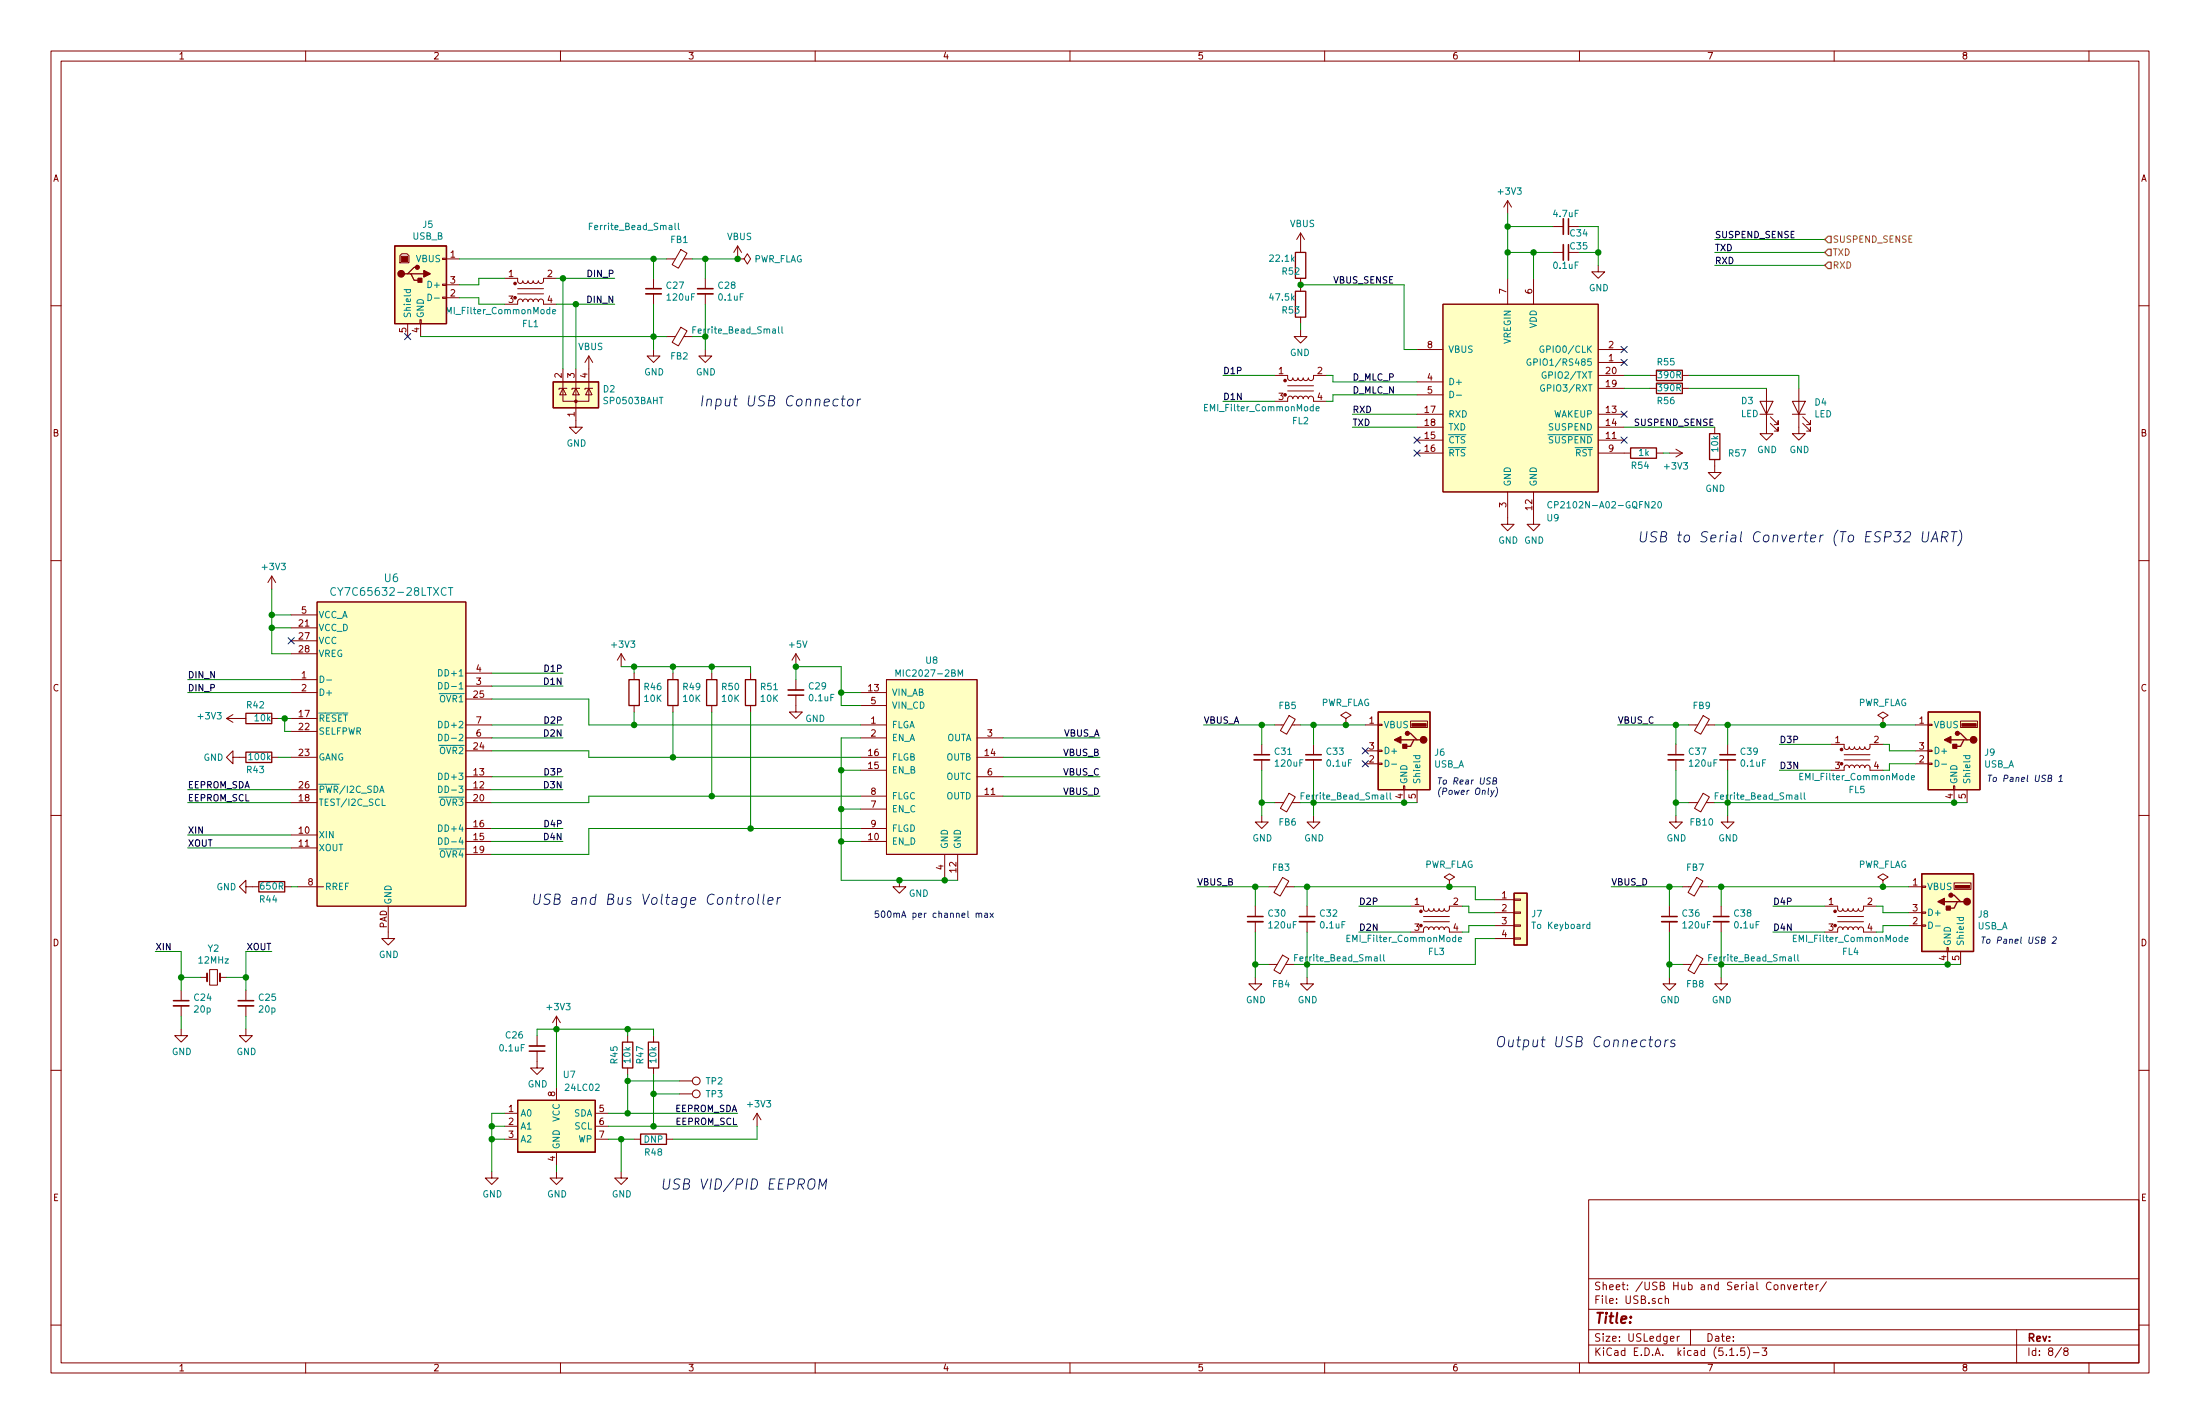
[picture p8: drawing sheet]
<svg xmlns="http://www.w3.org/2000/svg" width="432mm" height="279mm" viewBox="0 0 432 279" stroke-linecap="round" stroke-linejoin="round" font-family="sans-serif">
<g fill="none" stroke="#840000" stroke-width=".2">
<path d="M10 10h411.8v259.4h-411.8zM12 12h407.8v255.4h-407.8zM60 10v2M110 10v2M160 10v2M210 10v2M260 10v2M310 10v2M360 10v2M410 10v2M295.9 39.4v2.5M295.9 39.4l-.8 1.2"/>
<path d="M295.9 39.4l.8 1.2M10 60h2M78.5 50.2l.4-.4h1l.4 .4v1.4h-1.8zM86.9 58.3h.7v.2h-.7zM86.9 55.8h.7v.2h-.7zM86.9 50.7h.7v.2h-.7zM87.6 50.8h2.6M87.6 58.4h2.6M87.6 55.9h2.6M99.1 59.7h2.5v-.7l.4-.3 .4 .1 .2 .4 .1-.3 .3-.2 .5 .1 .1 .4 .2-.3 .2-.2 .5 .1 .1 .4 .2-.3 .3-.2 .4 .1 .2 .4 .2-.4 .3-.1 .5 .3v.7h2.5M99.1 54.6h2.5v.7l.4 .3 .4-.1 .2-.4 .1 .3 .3 .2 .4-.1 .2-.4 .1 .3 .4 .2 .3-.1 .2-.4 .4 .5 .5-.1 .2-.4 .1 .4 .5 .1 .4-.3v-.7h2.5M101.6 56.6h5.1"/>
<path d="M101.6 57.7h5.1M128.3 54.6v2M128.3 57.7v2M130.8 50.8h1.8M133.6 49l1.2 .7-1.7 2.9-1.2-.7zM134.2 50.8h1.7M138.4 54.6v2M138.4 57.7v2M144.8 50.8h1.2l.7-1 .6 1-.6 1-.7-1M144.8 50.8h.1M144.8 48.3l-.8 1.2M144.8 48.3v2.5"/>
<path d="M144.8 48.3l.7 1.2M255.3 45.7l-.8 1.3M255.3 45.7v3.8M255.3 54.6v2.6M255.3 45.7l.7 1.3M283.2 59.7h30.5v36.8h-30.5zM295.9 54.6v5.1M301 54.6v5.1M304.8 49.5h2M304.8 44.5h2M307.8 44.5h2.1M313.7 52.1v1.2h1.3l-1.3 1.3-1.3-1.3h1.3"/>
<path d="M419.8 60h2M80 63.5v2.5M82.4 62.7h.3v.8h-.3zM82.5 63.5v2.5M110.5 76.2v2.5h5.1v-2.5M110.5 76.2l.6 1.3h-1.2zM110.5 72.4v3.8M111.3 76.2h-1.6v.3M113 76.2l.7 1.3h-1.3zM113 72.4v11.4h1.3l-1.3 1.3-1.2-1.3h1.2M113.8 76.2h-1.5v.3M115.6 76.2l.6 1.3h-1.3z"/>
<path d="M115.6 69.9l-.8 1.2M115.6 69.9v6.3M115.6 69.9l.7 1.2M116.3 76.2h-1.5v.3M128.3 68.6v1.3h1.2l-1.2 1.2-1.3-1.2h1.3M130.8 66h1.8M133.6 64.2l1.2 .7-1.7 3-1.2-.7zM134.2 66h1.7M138.4 68.6v1.3h1.3l-1.3 1.2-1.2-1.2h1.2M250.2 78.7h2.5l.1-.6 .3-.4 .5 .2 .1 .3 .2-.3 .3-.2 .4 .2 .2 .3 .1-.3 .3-.2 .4 .2 .2 .3 .1-.3 .3-.2 .4 .2 .2 .3 .2-.4 .4-.1 .4 .4v.6h2.5M250.2 73.7h2.5l.1 .6 .4 .4 .3-.1 .2-.4 .1 .3 .4 .2 .4-.1 .2-.4 .1 .3 .3 .2 .4-.1 .2-.4 .3 .5 .5-.1 .2-.4 .2 .3 .4 .2 .4-.4v-.6h2.5M252.7 75.7h5.1"/>
<path d="M252.7 76.7h5.1M255.3 64.8v1.2h-1.3l1.3 1.3 1.2-1.3h-1.2M255.3 62.2v1.3M278.1 68.6h5.1M278.1 74.9h5.1M278.1 77.5h5.1M313.7 76.2h5.1M313.7 73.7h5.1M313.7 71.1h5.1M313.7 68.6h5.1M323.8 76.2h1.3M323.8 73.7h1.3"/>
<path d="M330.2 76.2h1.3M330.2 73.7h1.3M345.4 78.7h2.6l-1.3 2.6zM346.7 76.2v8.9h1.3l-1.3 1.3-1.3-1.3h1.3M351.8 78.7h2.5l-1.2 2.6zM353.1 76.2v8.9h1.2l-1.2 1.3-1.3-1.3h1.3M278.1 86.4h5.1M278.1 81.3h5.1M278.1 83.8h5.1M278.1 88.9h5.1M295.9 96.5v6.4h1.3l-1.3 1.2-1.3-1.2h1.3M301 96.5v6.4h1.3l-1.3 1.2-1.3-1.2h1.3"/>
<path d="M313.7 86.4h5.1M313.7 81.3h5.1M313.7 83.8h5.1M313.7 88.9h6.3M325.1 88.9h1.3M327.7 88.9h2.5M328.9 88.1l1.3 .8M330.2 88.9l-1.3 .8M336.5 90.2v2.5h1.3l-1.3 1.3-1.2-1.3h1.2M336.5 83.8v1.3M345.4 81.3h2.6M347.5 83.1l1.5 1.5v-.8v.8h-.8"/>
<path d="M347.5 81.8l1.5 1.5v-.7v.7h-.8M351.8 81.3h2.5M353.8 83.1l1.5 1.5v-.8v.8h-.7M353.8 81.8l1.5 1.5v-.7v.7h-.7M10 110h2M53.3 113l-.7 1.3M53.3 113v2.6M53.3 113l.8 1.3M62.2 118.1h29.2v59.7h-29.2zM419.8 110h2M57.1 135.9h5.1M57.1 133.4h5.1"/>
<path d="M57.1 123.2h5.1M57.1 125.7h5.1M57.1 128.3h5.1M57.1 120.7h5.1M91.4 137.2h5.1M91.4 134.6h5.1M91.4 132.1h5.1M121.9 128.3l-.7 1.2M121.9 128.3v2.5M121.9 128.3l.8 1.2M124.5 132.1v1.3M124.5 138.4v1.3"/>
<path d="M132.1 132.1v1.3M132.1 138.4v1.3M139.7 132.1v1.3M139.7 138.4v1.3M147.3 132.1v1.3M147.3 138.4v1.3M156.2 136.4v3.3h1.3l-1.3 1.3-1.3-1.3h1.3M156.2 128.3v2.5M156.2 133.4v2M156.2 128.3l-.8 1.2M156.2 128.3l.8 1.2M168.9 135.9h5.1"/>
<path d="M168.9 138.4h5.1M174 133.4h17.8v34.2h-17.8zM10 160h2M44.4 141l1.3 .7M44.4 141h3.9M45.7 148.6v-1.3l-1.3 1.3 1.3 1.3v-1.3h2.6M45.7 140.2l-1.3 .8M53.3 141h1.3M53.3 148.6h1.3M57.1 141h5.1M57.1 157.5h5.1M57.1 148.6h5.1"/>
<path d="M57.1 154.9h5.1M57.1 143.5h5.1M91.4 142.2h5.1M91.4 147.3h5.1M91.4 157.5h5.1M91.4 144.8h5.1M91.4 152.4h5.1M91.4 154.9h5.1M168.9 142.2h5.1M168.9 151.1h5.1M168.9 156.2h5.1M168.9 148.6h5.1"/>
<path d="M168.9 144.8h5.1M168.9 158.8h5.1M191.8 156.2h5M191.8 148.6h5M191.8 144.8h5M191.8 152.4h5M247.6 146.1v2M247.6 149.1v2M250.2 142.2h1.7M250.2 157.5h1.7M253 140.4l1.2 .7-1.7 3-1.2-.7zM253 155.7l1.2 .7-1.7 2.9-1.2-.7z"/>
<path d="M253.6 142.2h1.7M253.6 157.5h1.7M257.8 146.1v2M257.8 149.1v2M264.2 141l1-.7-1-.6-1.1 .6 1.1 .7v1.2M264.2 142.2h.1M268 142.2h2.5M268 149.9h2.5M268 147.3h2.5M270.5 149.7h.8v.3h-.8zM270.5 147.2h.8v.2h-.8zM270.5 142.1h.8v.3h-.8z"/>
<path d="M275.5 154.2h.2v.7h-.2zM275.6 154.9v2.6M276.9 141.5h3.3v1.2h-3.3zM278.1 154.9v2.6M328.9 146.1v2M328.9 149.1v2M331.5 142.2h1.7M331.5 157.5h1.7M334.3 140.4l1.2 .7-1.7 3-1.2-.7zM334.3 155.7l1.2 .7-1.7 2.9-1.2-.7zM334.9 142.2h1.6M334.9 157.5h1.6"/>
<path d="M339.1 146.1v2M339.1 149.1v2M359.4 151.1h2.5l.1-.7 .4-.3 .4 .1 .2 .4 .1-.3 .3-.2 .4 .1 .2 .4 .1-.3 .3-.2 .4 .1 .2 .4 .1-.3 .3-.2 .4 .1 .2 .4 .2-.4 .4-.1 .4 .3v.7h2.6M359.4 146.1h2.5l.1 .6 .4 .4 .4-.1 .2-.4 .1 .3 .3 .2 .4-.1 .2-.4 .1 .3 .3 .2 .4-.1 .2-.4 .3 .4h.5l.2-.4 .2 .3 .4 .2 .4-.4v-.6h2.6M361.9 148.1h5.1M361.9 149.1h5.1M369.6 141l1-.7-1-.6-1 .6 1 .7v1.2M369.6 142.2h.1M375.9 142.2h2.6M375.9 149.9h2.6M375.9 147.3h2.6M378.5 149.7h.7v.3h-.7z"/>
<path d="M378.5 147.2h.7v.2h-.7zM378.5 142.1h.7v.3h-.7zM383.4 154.2h.3v.7h-.3zM383.5 154.9v2.6M384.8 141.5h3.3v1.2h-3.3zM386.1 154.9v2.6M419.8 160h2M48.3 174v-1.3l-1.3 1.3 1.3 1.3v-1.3h2.5M55.9 174h1.2M57.1 163.8h5.1M57.1 166.4h5.1M58.4 174h5.1"/>
<path d="M76.2 177.8v6.4h1.3l-1.3 1.2-1.3-1.2h1.3M91.4 165.1h5.1M91.4 162.6h5.1M91.4 167.6h5.1M168.9 165.1h5.1M168.9 162.6h5.1M176.5 172.7v1.3h1.3l-1.3 1.3-1.2-1.3h1.2M185.4 167.6v5.1M188 167.6v5.1M246.4 177.8v2M247.6 160v1.3h1.3l-1.3 1.3-1.2-1.3h1.2M248.9 174h1.8"/>
<path d="M251.7 172.2l1.3 .7-1.7 2.9-1.3-.7zM252.3 174h1.7M256.5 177.8v2M257.8 160v1.3h1.3l-1.3 1.3-1.3-1.3h1.3M276.9 177.8h2.5v.7l.4 .3 .4-.1 .2-.4 .1 .3 .3 .2 .4-.1 .2-.4 .1 .3 .4 .2 .3-.1 .2-.4 .4 .5 .5-.1 .2-.4 .1 .4 .5 .1 .4-.3v-.7h2.5M279.4 179.8h5.1M284.5 172.7l1-.6-1-.6-1 .6 1 .6v1.3M284.5 174h.1M293.4 176.5h3.8M293.4 179.1h3.8M297.2 176.4h1.2v.3h-1.2zM297.2 178.9h1.2v.3h-1.2z"/>
<path d="M327.7 177.8v2M328.9 160v1.3h1.3l-1.3 1.3-1.2-1.3h1.2M330.2 174h1.8M333 172.2l1.2 .7-1.7 2.9-1.2-.7zM333.6 174h1.7M337.8 177.8v2M339.1 160v1.3h1.3l-1.3 1.3-1.3-1.3h1.3M358.1 177.8h2.6v.7l.4 .3 .4-.1 .2-.4 .1 .3 .3 .2 .4-.1 .2-.4 .1 .3 .3 .2 .4-.1 .2-.4 .4 .5 .4-.1 .2-.4 .2 .4 .5 .1 .3-.3 .1-.7h2.5M360.7 179.8h5.1M369.6 172.7l1-.6-1-.6-1 .6 1 .6v1.3M369.6 174h.1M374.6 179.1h2.6"/>
<path d="M374.6 174h2.6M377.2 178.9h.8v.3h-.8zM377.2 173.9h.8v.2h-.8zM383.5 173.2h3.3v1.3h-3.3zM35.6 194.3v2M35.6 197.4v2M39.4 191.8h1.2M41.1 190.2h1.6v3.1h-1.6zM43.2 191.8h1.2M48.3 194.3v2M48.3 197.4v2M109.2 199.4l-.7 1.3"/>
<path d="M109.2 199.4v2.5M109.2 199.4l.8 1.3M246.4 191.8v1.2h1.2l-1.2 1.3-1.3-1.3h1.3M246.4 180.8v2.1M248.9 189.2h1.8M251.7 187.4l1.3 .7-1.7 3-1.3-.8zM252.3 189.2h1.7M256.5 191.8v1.2h1.3l-1.3 1.3-1.2-1.3h1.2M256.5 180.8v2.1M276.9 182.9h2.5v-.7l.4-.3 .4 .1 .2 .4 .1-.4 .3-.1 .5 .1 .1 .4 .2-.4 .2-.1 .5 .1 .1 .4 .2-.4 .3-.1 .4 .1 .2 .4 .2-.4 .3-.1 .5 .3v.7h2.5M279.4 180.8h5.1M293.4 181.6h3.8"/>
<path d="M293.4 184.2h3.8M297.2 184h1.2v.3h-1.2zM297.2 181.5h1.2v.2h-1.2zM327.7 191.8v1.2h1.2l-1.2 1.3-1.3-1.3h1.3M327.7 180.8v2.1M330.2 189.2h1.8M333 187.4l1.2 .7-1.7 3-1.2-.8zM333.6 189.2h1.7M337.8 191.8v1.2h1.3l-1.3 1.3-1.3-1.3h1.3M337.8 180.8v2.1M358.1 182.9h2.6v-.7l.4-.3 .4 .1 .2 .4 .1-.4 .3-.1 .4 .1 .2 .4 .1-.4 .3-.1 .5 .1 .1 .4 .2-.4 .2-.1 .5 .1 .1 .4 .2-.4 .4-.1 .4 .3 .1 .7h2.5M360.7 180.8h5.1"/>
<path d="M374.6 181.6h2.6M377.2 181.5h.8v.2h-.8zM382.1 185.9h.3v.8h-.3zM382.3 186.7v2.5M384.8 186.7v2.5M10 210h2M35.6 201.9v1.3h1.2l-1.2 1.3-1.3-1.3h1.3M48.3 201.9v1.3h1.2l-1.2 1.3-1.3-1.3h1.3M99.1 218.4h2.5M105.4 206.2v3.4h1.3l-1.3 1.2-1.3-1.2h1.3M105.4 203.2v2M109.2 213.4v2.5"/>
<path d="M116.8 218.4h2.6M123.2 203.2v1.3M123.2 209.6v1.2M128.3 203.2v1.3M128.3 209.6v1.2M133.3 214.6h2.6M133.3 212.1h2.6M148.6 218.4l-.8 1.3M148.6 218.4v2.6M148.6 218.4l.8 1.3M419.8 210h2M96.5 229.9v1.2h1.3l-1.3 1.3-1.3-1.3h1.3"/>
<path d="M99.1 223.5h2.5M99.1 221h2.5M109.2 229.9v1.2h1.3l-1.3 1.3-1.3-1.3h1.3M109.2 226.1v2.5M116.8 223.5h2.6M116.8 221h2.6M121.9 229.9v1.2h1.3l-1.3 1.3-1.3-1.3h1.3M124.5 223.5h1.2M130.8 223.5h1.3M311.8 235.4h108v32h-108zM10 260h2M311.8 256.9h108"/>
<path d="M311.8 250.9h108M326.2 254.8h-.4l-.3 .2 .1 .7h.6M326.8 254.9l.3-.1h.3l.1 1M326.8 254.3v1.5M349.6 252.2l.1-.1a.37 .37 0 0 1 .6 .2v.8M350.8 252.1l.4 1 .3-1M352 252.6l.8-.2-.1-.3h-.5l-.2 .2 .1 .7h.6M353.4 252.1v1M353.8 252.1l-.4 .2M354.1 252.1h.6M354.3 251.6v1.3l.4 .2M355.1 252.6l.7-.2v-.3h-.5l-.2 .2 .1 .7h.6"/>
<path d="M356.5 252.1v1M356.9 252.1l-.4 .2M358.5 251.5l-1.3 1.9M419.8 260h2M60 267.4v2M110 267.4v2M160 267.4v2M210 267.4v2M260 267.4v2M310 267.4v2M311.8 263.9h108M311.8 260.9h108"/>
<path d="M327.9 262.7l.7-.2-.1-.2-.4-.1-.2 .2v.7h.6M329.2 262.2v1M329.6 262.2l-.4 .3M331.8 260.9v3M339.5 266h.8M341 265.8v.2M342.4 264.5h-.7l-.1 .7 .2-.2 .5 .1 .2 .2-.1 .5-.2 .2-.6-.2M343 264.3a1.71 1.71 0 0 1 0 2.2M344.1 265.4h1.2M345.8 264.5h1l-.5 .5 .4 .2v.6l-.2 .2-.7-.2M360 267.4v2M395.8 260.9v6.5"/>
<path d="M404.6 264.4l-1.2 1.9M405.4 265.1l-.3-.4 .3-.2h.2l.3 .2-.1 .3-.6 .2-.1 .2v.4l.3 .2h.2l.3-.3v-.3l-.3-.3M410 267.4v2"/>
<circle cx="136.7" cy="212.1" r=".76"/>
<circle cx="136.7" cy="214.6" r=".76"/>
</g>
<g fill="#ffffc2" stroke="#ffffc2" stroke-width=".2">
<path d="M108.6 74.9h8.9v5.1h-8.9z"/>
<path d="M297.2 175.3h2.5v10.1h-2.5z"/>
<path d="M378.5 139.7h10.1v15.2h-10.1z"/>
<path d="M283.2 59.7h30.5v36.8h-30.5z"/>
<path d="M77.5 48.3h10.1v15.2h-10.1z"/>
<path d="M174 133.4h17.8v34.2h-17.8z"/>
<path d="M101.6 215.9h15.2v10.2h-15.2z"/>
<path d="M62.2 118.1h29.2v59.7h-29.2z"/>
<path d="M270.5 139.7h10.2v15.2h-10.2z"/>
<path d="M377.2 171.5h10.1v15.2h-10.1z"/>
</g>
<g fill="none" stroke="#840000" stroke-width=".25">
<path d="M77.5 48.3h10.1v15.2h-10.1zM80 53.7h.6l.7 1.3h1.2M80.6 53.7h2.6M81.9 52.5h-.6l-1.3 1.2h-.6M254.3 49.5h2v5.1h-2zM254.3 57.2h2v5h-2zM108.6 74.9h8.9v5.1h-8.9zM325.1 75.2h5.1v2h-5.1zM325.1 72.6h5.1v2.1h-5.1zM320 87.9h5.1v2h-5.1zM335.5 85.1h2.1v5.1h-2.1zM48.3 140h5v2h-5z"/>
<path d="M123.4 133.4h2.1v5h-2.1zM131.1 133.4h2v5h-2zM138.7 133.4h2v5h-2zM146.3 133.4h2v5h-2zM270.5 139.7h10.2v15.2h-10.2zM378.5 139.7h10.1v15.2h-10.1zM48.3 147.6h5v2h-5zM275 145.2h2.5M276.2 143.9h.7l1.2 1.3h.7M278.1 145.2h-.6l-.6 1.2h-1.3M382.9 145.2h2.5M384.2 143.9h.6l1.3 1.3h.6"/>
<path d="M386.1 145.2h-.7l-.6 1.2h-1.3M50.8 173h5.1v2h-5.1zM297.2 175.3h2.5v10.1h-2.5zM377.2 171.5h10.1v15.2h-10.1zM381.6 176.9h2.6M382.9 175.6h.6l1.3 1.3h.6M384.8 176.9h-.6l-.7 1.3h-1.2M101.6 215.9h15.2v10.2h-15.2zM122.2 204.5h2v5.1h-2zM127.3 204.5h2v5.1h-2zM125.7 222.5h5.1v2h-5.1z"/>
</g>
<g fill="#840000" stroke="#840000" stroke-width=".2">
<path d="M385.1 142h2.8v.5h-2.8z"/>
<path d="M78.7 50.3h1.3v1h-1.3z"/>
<path d="M277.1 142h2.8v.5h-2.8z"/>
<path d="M383.8 173.7h2.8v.5h-2.8z"/>
<circle cx="113" cy="78.7" r=".25"/>
<circle cx="278.9" cy="178.8" r=".25"/>
<circle cx="252.2" cy="74.7" r=".25"/>
<circle cx="361.4" cy="147.1" r=".25"/>
<circle cx="101.1" cy="55.6" r=".25"/>
<circle cx="360.2" cy="178.8" r=".25"/>
</g>
<g fill="none" stroke="#840000" stroke-width=".33">
<path d="M126.7 57.7h3.1M136.9 57.7h3.1M306.8 42.9v3.1M306.8 48v3.1M154.7 135.4h3M246.1 149.1h3.1M256.3 149.1h3M327.4 149.1h3.1M337.6 149.1h3M34 197.4h3.1M46.7 197.4h3.1M244.9 180.8h3"/>
<path d="M255 180.8h3.1M326.1 180.8h3.1M336.3 180.8h3M103.9 205.2h3"/>
</g>
<g fill="none" stroke="#840000" stroke-width=".3">
<path d="M126.7 56.6h3.1M136.9 56.6h3.1M307.8 42.9v3.1M307.8 48v3.1M154.7 136.4h3M246.1 148.1h3.1M256.3 148.1h3M327.4 148.1h3.1M337.6 148.1h3M244.9 179.8h3M255 179.8h3.1M326.1 179.8h3.1"/>
<path d="M336.3 179.8h3M34 196.3h3.1M46.7 196.3h3.1M103.9 206.2h3"/>
</g>
<g fill="none" stroke="#008484" stroke-width=".2">
<path d="M79.3 56.8h1.3M79.8 56.8l-.1 .4 .3 .2 .5-.1v-.5M84 57.7a.64 .64 0 0 1 .7 .6 .64 .64 0 0 1-.7 .7zM85.3 58.5h.9M115.7 44.4h.4M116.3 43.8h-.6v1.3M132.5 43.8v1.1l.2 .2M133.1 43.8v1.1l.2 .2M108.5 61.1l.6-.1-.1-.2-.4-.1-.1 .2v.6h.5M136 64.7h.4M136.6 64.1h-.6v1.3M152.8 64.1v1.1l.2 .2"/>
<path d="M153.5 64.1v1.1l.2 .2M284.6 76.8a.64 .64 0 0 1 .7 .6 .64 .64 0 0 1-.7 .6zM285.9 77.5h.9M300.4 70.5a.59 .59 0 0 0-.7 .6 .59 .59 0 0 0 .7 .5l.1-.5h-.2M303 67.9a.59 .59 0 0 0-.8 .6 .59 .59 0 0 0 .8 .6v-.5h-.2M303.1 75.6a.59 .59 0 0 0-.7 .5 .59 .59 0 0 0 .7 .6v-.5h-.2M303.4 73a.59 .59 0 0 0-.7 .6 .59 .59 0 0 0 .7 .6l.1-.5h-.3M258.3 80.2l.6-.1v-.3h-.4l-.2 .2 .1 .6h.5M304.6 98.5a.6 .6 0 0 0-.9 .5 .6 .6 0 0 0 .6 .7l.3-.2M325.5 98.5l.2-.1a.67 .67 0 0 1 .4 .6 .67 .67 0 0 1-.4 .7l-.3-.5zM65.9 115.4a.73 .73 0 0 0-1 .5 .73 .73 0 0 0 .7 .9l.3-.1M88 115.3h.9"/>
<path d="M88.4 115.3v1.5M62.8 132.6a.64 .64 0 0 1 .8 .7 .64 .64 0 0 1-.8 .6zM64.1 133.4h1M86.1 133.9a.64 .64 0 0 1 .7 .6 .64 .64 0 0 1-.7 .7zM86.1 131.4a.64 .64 0 0 1 .7 .6 .64 .64 0 0 1-.7 .6zM175.8 132.7v-1.3l.5 .9 .4-.9v1.3M188.1 132.7v-1.3l.4 .9 .4-.9v1.3M74.5 155.5l.5-1.3 .4 1.3M74.7 155.1h.6M75 156.8v1.2h.6M86.1 154.2a.64 .64 0 0 1 .7 .7 .64 .64 0 0 1-.7 .6zM86.1 151.7a.64 .64 0 0 1 .7 .6 .64 .64 0 0 1-.7 .7z"/>
<path d="M86.1 144.1a.64 .64 0 0 1 .7 .6 .64 .64 0 0 1-.7 .6zM86.1 141.5a.64 .64 0 0 1 .7 .7 .64 .64 0 0 1-.7 .6zM255.4 156.2h.4M256 155.5h-.6v1.3M271.9 149.1a.64 .64 0 0 1 .7 .7 .64 .64 0 0 1-.7 .6zM272.2 155.5v1.1l.2 .2M272.8 155.5v1.1l.2 .2M273.2 149.9h.9M277.4 148.3h1.3M277.9 148.3v.3l.2 .3 .5-.1v-.5M336.7 156.2h.4M337.3 155.5h-.6v1.3"/>
<path d="M353.5 155.5v1.1l.1 .2M354.1 155.5v1.1l.2 .2M375.2 152.6l.6-.1-.1-.3h-.4l-.1 .1v.7h.5M379.8 149.1a.64 .64 0 0 1 .8 .7 .64 .64 0 0 1-.8 .6zM381.1 149.9h1M385.4 148.3h1.2M385.9 148.3l-.1 .3 .2 .3 .6-.1v-.5M86.1 164.4a.64 .64 0 0 1 .7 .6 .64 .64 0 0 1-.7 .7zM86.1 161.8a.64 .64 0 0 1 .7 .7 .64 .64 0 0 1-.7 .6zM254.1 187.9h.4M254.7 187.3h-.6v1.3M270.9 187.3v1.1l.2 .2"/>
<path d="M271.6 187.3v1.1l.2 .2M286.3 184.3l.6-.1-.1-.2-.4-.1-.1 .2v.6h.5M312 181.4h-.3l-.3 .2 .2 .5h.4M312 180.9v1.3M335.4 187.9h.4M336 187.3h-.6v1.3M352.2 187.3v1.1l.2 .2M352.9 187.3v1.1l.2 .2M373.9 184.3l.6-.1-.1-.2-.3-.1-.2 .2v.6h.5M378.6 180.9a.64 .64 0 0 1 .7 .6 .64 .64 0 0 1-.7 .7zM379.8 181.7h1M384.1 180h1.3"/>
<path d="M384.6 180l-.1 .4 .3 .2 .5-.1v-.5"/>
</g>
<g fill="#840000" stroke="#840000" stroke-width=".25">
<path d="M383.3 146.1h.7v.7h-.7z"/>
<path d="M381.6 145.2l1.3-.7v1.3z"/>
<path d="M82 54.6h.8v.8h-.8z"/>
<path d="M83.2 53.1l1.3 .6-1.3 .7z"/>
<path d="M275.3 146.1h.8v.7h-.8z"/>
<path d="M273.7 145.2l1.3-.7v1.3z"/>
<path d="M382 177.8h.8v.8h-.8z"/>
<path d="M380.4 176.9l1.2-.6v1.2z"/>
<circle cx="387.3" cy="145.2" r=".63"/>
<circle cx="384.2" cy="143.9" r=".38"/>
<circle cx="78.7" cy="53.7" r=".63"/>
<circle cx="81.9" cy="52.5" r=".38"/>
<circle cx="279.4" cy="145.2" r=".63"/>
<circle cx="276.2" cy="143.9" r=".38"/>
<circle cx="386.1" cy="176.9" r=".63"/>
<circle cx="382.9" cy="175.6" r=".38"/>
</g>
<path d="M40.6 191v1.5M43.2 191v1.5" fill="none" stroke="#840000" stroke-width=".38"/>
<g fill="none" stroke="#008400" stroke-width=".2">
<path d="M90.2 50.8h40.6M90.2 58.4h3.8v1.3h5.1M99.1 54.6h-5.1v1.3h-3.8M109.2 59.7h11.4M109.2 54.6h11.4M110.5 54.6v17.8M113 59.7v12.7M128.3 50.8v3.8M128.3 59.7v8.9M135.9 50.8h8.9M138.4 50.8v3.8M138.4 59.7v8.9"/>
<path d="M255.3 55.9h20.3v12.7h2.5M295.9 49.5h8.9M295.9 44.5h8.9M295.9 41.9v12.7M301 49.5v5.1M309.9 49.5h3.8M309.9 44.5h3.8v7.6M336.5 49.5h21.6M336.5 52.1h21.6M336.5 47h21.6M82.5 66h48.3M135.9 66h2.5"/>
<path d="M240 73.7h10.2M240 78.7h10.2M255.3 63.5v1.3M260.3 73.7h1.3v1.2h16.5M278.1 77.5h-16.5v1.2h-1.3M318.8 73.7h5M318.8 76.2h5M331.5 73.7h21.6v2.5M331.5 76.2h15.2M265.4 83.8h12.7M265.4 81.3h12.7M318.8 83.8h17.7"/>
<path d="M326.4 88.9h1.3M53.3 115.6v12.7h3.8M36.8 133.4h20.3M36.8 135.9h20.3M53.3 123.2h3.8M53.3 120.7h3.8M96.5 137.2h19.1v5h53.3M96.5 134.6h14M96.5 132.1h14M121.9 130.8h25.4v1.3M124.5 130.8v1.3M124.5 139.7v2.5"/>
<path d="M132.1 130.8v1.3M132.1 139.7v8.9M139.7 130.8v1.3M139.7 139.7v16.5M147.3 139.7v22.9M156.2 133.4v-2.6h8.9v7.6h3.8M165.1 135.9h3.8M36.8 157.5h20.3M36.8 154.9h20.3M54.6 141h2.5M54.6 148.6h2.5M55.9 141v2.5h1.2"/>
<path d="M96.5 142.2h14M96.5 144.8h14M96.5 152.4h14M96.5 147.3h19.1v1.3h53.3M96.5 154.9h14M165.1 151.1h3.8M165.1 158.8h3.8M168.9 156.2h-53.3v1.3h-19.1M168.9 144.8h-3.8v27.9h22.9M196.8 144.8h19.1M196.8 152.4h19.1M196.8 148.6h19.1"/>
<path d="M196.8 156.2h19.1M236.2 142.2h14M247.6 157.5h2.6M247.6 142.2v3.9M247.6 151.1v8.9M255.3 142.2h12.7M255.3 157.5h22.8M257.8 142.2v3.9M257.8 151.1v8.9M317.5 142.2h14M328.9 157.5h2.6M328.9 142.2v3.9"/>
<path d="M328.9 151.1v8.9M336.5 142.2h39.4M336.5 157.5h49.6M339.1 142.2v3.9M339.1 151.1v8.9M349.2 151.1h10.2M349.2 146.1h10.2M369.6 146.1h1.2v1.2h5.1M375.9 149.9h-5.1v1.2h-1.2M36.8 166.4h20.3M36.8 163.8h20.3M57.1 174h1.3"/>
<path d="M96.5 165.1h14M96.5 162.6h14M165.1 165.1h3.8M168.9 162.6h-53.3v5h-19.1M234.9 174h14M246.4 174v3.8M254 174h35.6v2.5h3.8M256.5 174v3.8M266.7 177.8h10.2M287 177.8h1.3v1.3h5.1M316.2 174h14M327.7 174v3.8"/>
<path d="M335.3 174h39.3M337.8 174v3.8M348 177.8h10.1M368.3 177.8h1.3v1.3h5M30.5 186.7h5.1v7.6M35.6 199.4v2.5M35.6 191.8h3.8M44.4 191.8h3.9M48.3 199.4v2.5M53.3 186.7h-5v7.6M246.4 189.2h2.5M246.4 182.9v8.9"/>
<path d="M256.5 182.9v8.9M266.7 182.9h10.2M293.4 184.2h-3.8v5h-35.6M293.4 181.6h-5.1v1.3h-1.3M327.7 189.2h2.5M327.7 182.9v8.9M335.3 189.2h49.5M337.8 182.9v8.9M348 182.9h10.1M374.6 181.6h-5v1.3h-1.3M99.1 218.4h-2.6v11.5M105.4 203.2v-1.3h22.9v1.3"/>
<path d="M109.2 201.9v11.5M119.4 218.4h25.4M123.2 201.9v1.3M123.2 210.8v7.6M123.2 212.1h10.1M128.3 210.8v10.2M128.3 214.6h5M96.5 221h2.6M96.5 223.5h2.6M109.2 228.6v1.3M119.4 221h25.4M119.4 223.5h5.1"/>
<path d="M121.9 223.5v6.4M148.6 221v2.5h-16.5"/>
</g>
<path d="M358.8 46.4h.6v1.2h-.6l-.7-.6zM358.8 48.9h.6v1.3h-.6l-.7-.7zM358.8 51.4h.6v1.3h-.6l-.7-.6z" fill="none" stroke="#848400" stroke-width=".25"/>
<g fill="none" stroke="#0000c2" stroke-width=".2">
<path d="M165.1 78.3h.8M165.5 77.6l-.2 1.7v.3l.4 .1M166.6 78.4l.5-.1 .3 .2v.8l-.1 .2a.52 .52 0 0 1-.6 .2 .52 .52 0 0 1-.4-.4l.1-.6zM168.4 78.3l-.2 1.4M168.9 78.3l-.4 .1-.2 .3M377.4 104.3l-.2 1.6 .4 .4a.69 .69 0 0 0 .8-.4l.2-1.6M379 106.3l.9-2 .4 2M379.3 105.7h.9M381.1 105.4l1-.1a.5 .5 0 0 0 .3-.5 .5 .5 0 0 0-.4-.5h-.7l-.3 2M381.6 105.4l.6 .9M383 104.3h1.1M383.6 104.3l-.3 2"/>
<path d="M384.6 104a2.35 2.35 0 0 1-.3 3.1M292.7 155.1l.2 .8M293.1 153.2l.6-.1v-.4l-.6-.1-.1 1.2 .6-.1 .2-.3-.3-.2M293.3 155.1l-.6 1.1-.2 .1M293.7 154.5a1.46 1.46 0 0 1-.3 1.9M404.1 153.3h.7M404.2 152.5l.4-.4-.2 1.2M145.7 176.1l-.1 1.3M146.3 176.1l-.4 .1-.2 .3M147 176.3a.52 .52 0 0 1 .5-.2 .52 .52 0 0 1 .4 .4l-.2 .7a.52 .52 0 0 1-.5 .3 .52 .52 0 0 1-.4-.4zM148.9 175.4l-.2 1.7 .2 .3M150 175.4l-.3 1.7 .3 .3"/>
<path d="M150.7 176.8l1-.2v-.4l-.6-.1-.3 .3-.1 .9 .3 .1 .5-.1M152.6 176.1l-.1 1.3M153.2 176.1l-.4 .1-.2 .3M191.6 179.3l.5-.1v.8M191.6 179.2v.8M192.1 179.3l.2-.1h.3l.1 .8M193.3 179.2h.5v.8M193.8 179.5h-.4l-.2 .2 .2 .3h.4M194.3 179.2l.7 .8M195 179.2l-.7 .8M402.9 184l.5-.2 .2 .4-.9 .9h.8M325 204.2a.52 .52 0 0 1 .5-.2 .52 .52 0 0 1 .5 .4l-.2 .8a.5 .5 0 0 1-.6 .2 .5 .5 0 0 1-.4-.4z"/>
<path d="M326.9 204l-.2 1.4M327.4 204l-.3 .1-.3 .3M328.8 204.1a.47 .47 0 0 0-.8 .3v.2a.58 .58 0 0 1 .8 .5l-.4 .3-.5-.1M160.7 233.3l.2-2 .5 1.4 .9-1.4-.3 2"/>
</g>
<g fill="#008400" stroke="#008400" stroke-width=".25">
<circle cx="121.9" cy="223.5" r=".51"/>
<circle cx="328.9" cy="142.2" r=".51"/>
<circle cx="284.5" cy="174" r=".51"/>
<circle cx="96.5" cy="221" r=".51"/>
<circle cx="339.1" cy="142.2" r=".51"/>
<circle cx="301" cy="49.5" r=".51"/>
<circle cx="139.7" cy="156.2" r=".51"/>
<circle cx="247.7" cy="142.2" r=".51"/>
<circle cx="53.3" cy="120.7" r=".51"/>
<circle cx="124.5" cy="142.2" r=".51"/>
<circle cx="264.2" cy="142.2" r=".51"/>
<circle cx="256.5" cy="174" r=".51"/>
<circle cx="337.8" cy="189.2" r=".51"/>
<circle cx="257.8" cy="157.5" r=".51"/>
<circle cx="144.8" cy="50.8" r=".51"/>
<circle cx="327.7" cy="174" r=".51"/>
<circle cx="337.8" cy="174" r=".51"/>
<circle cx="295.9" cy="44.5" r=".51"/>
<circle cx="275.6" cy="157.5" r=".51"/>
<circle cx="313.7" cy="49.5" r=".51"/>
<circle cx="55.9" cy="141" r=".51"/>
<circle cx="257.8" cy="142.2" r=".51"/>
<circle cx="339.1" cy="157.5" r=".51"/>
<circle cx="256.5" cy="189.2" r=".51"/>
<circle cx="246.4" cy="189.2" r=".51"/>
<circle cx="295.9" cy="49.5" r=".51"/>
<circle cx="369.6" cy="174" r=".51"/>
<circle cx="132.1" cy="148.6" r=".51"/>
<circle cx="327.7" cy="189.2" r=".51"/>
<circle cx="247.7" cy="157.5" r=".51"/>
<circle cx="369.6" cy="142.2" r=".51"/>
<circle cx="328.9" cy="157.5" r=".51"/>
<circle cx="383.5" cy="157.5" r=".51"/>
<circle cx="128.3" cy="66" r=".51"/>
<circle cx="165.1" cy="151.1" r=".51"/>
<circle cx="138.4" cy="66" r=".51"/>
<circle cx="165.1" cy="158.8" r=".51"/>
<circle cx="113" cy="59.7" r=".51"/>
<circle cx="128.3" cy="50.8" r=".51"/>
<circle cx="139.7" cy="130.8" r=".51"/>
<circle cx="110.5" cy="54.6" r=".51"/>
<circle cx="255.3" cy="55.9" r=".51"/>
<circle cx="96.5" cy="223.5" r=".51"/>
<circle cx="128.3" cy="214.6" r=".51"/>
<circle cx="165.1" cy="135.9" r=".51"/>
<circle cx="123.2" cy="212.1" r=".51"/>
<circle cx="138.4" cy="50.8" r=".51"/>
<circle cx="132.1" cy="130.8" r=".51"/>
<circle cx="246.4" cy="174" r=".51"/>
<circle cx="185.4" cy="172.7" r=".51"/>
<circle cx="382.3" cy="189.2" r=".51"/>
<circle cx="35.6" cy="191.8" r=".51"/>
<circle cx="147.3" cy="162.6" r=".51"/>
<circle cx="109.2" cy="201.9" r=".51"/>
<circle cx="53.3" cy="123.2" r=".51"/>
<circle cx="123.2" cy="218.4" r=".51"/>
<circle cx="123.2" cy="201.9" r=".51"/>
<circle cx="176.5" cy="172.7" r=".51"/>
<circle cx="165.1" cy="165.1" r=".51"/>
<circle cx="124.5" cy="130.8" r=".51"/>
<circle cx="48.3" cy="191.8" r=".51"/>
<circle cx="156.2" cy="130.8" r=".51"/>
<circle cx="128.3" cy="221" r=".51"/>
</g>
<g fill="none" stroke="#000084" stroke-width=".2">
<path d="M79.4 65.4l1.2 1.2M80.6 65.4l-1.2 1.2M318.2 70.5l1.2 1.2M318.2 68l1.2 1.2M319.4 70.5l-1.2 1.2M319.4 68l-1.2 1.2M277.5 85.8l1.2 1.2M277.5 88.3l1.2 1.2M278.7 85.8l-1.2 1.2M278.7 88.3l-1.2 1.2M318.2 85.8l1.2 1.2M318.2 80.7l1.2 1.2"/>
<path d="M319.4 85.8l-1.2 1.2M319.4 80.7l-1.2 1.2M56.5 125.1l1.3 1.2M57.8 125.1l-1.3 1.2M267.4 149.3l1.2 1.2M267.4 146.7l1.2 1.2M268.6 149.3l-1.2 1.2M268.6 146.7l-1.2 1.2"/>
</g>
<g font-size="2.8" fill="#0000c2">
<text x="137.2" y="79.8">Input USB Connector</text>
<text x="321.3" y="106.4">USB to Serial Converter (To ESP32 UART)</text>
<text x="104.1" y="177.5">USB and Bus Voltage Controller</text>
<text x="293.4" y="205.5">Output USB Connectors</text>
<text x="129.5" y="233.4">USB VID/PID EEPROM</text>
</g>
<text font-size="2.8" fill="#840000" x="312.8" y="259.7">Title:</text>
<g font-size="2.1" fill="#008484">
<text x="66.1" y="116.9">CY7C65632-28LTXCT</text>
<text x="75.5" y="114.2">U6</text>
</g>
<g font-size="2.1" fill="#840000">
<text x="312.8" y="255.8">File: USB.sch</text>
<text x="312.8" y="253.1">Sheet: /USB Hub and Serial Converter/</text>
<text x="312.8" y="263.2">Size: USLedger</text>
<text x="334.8" y="263.2">Date:</text>
<text x="397.8" y="263.2">Rev:</text>
<text x="312.8" y="266">KiCad E.D.A. kicad (5.1.5)-3</text>
<text x="397.8" y="266">Id: 8/8</text>
</g>
<g font-size="1.8" fill="#840000">
<text x="35" y="11.6">1</text>
<text x="85" y="11.6">2</text>
<text x="135" y="11.6">3</text>
<text x="185" y="11.6">4</text>
<text x="235" y="11.6">5</text>
<text x="285" y="11.6">6</text>
<text x="335" y="11.6">7</text>
<text x="385" y="11.6">8</text>
<text x="10.4" y="35.6">A</text>
<text x="420.2" y="35.6">A</text>
<text x="88.4" y="50.5">1</text>
<text x="88.4" y="58.2">2</text>
<text x="88.4" y="55.6">3</text>
<text x="99.8" y="54.4">1</text>
<text x="99.8" y="59.4">3</text>
<text x="107.5" y="54.4">2</text>
<text x="107.5" y="59.4">4</text>
<text x="295.7" y="57.6" transform="rotate(-90 295.7 57.6)">7</text>
<text x="300.7" y="57.6" transform="rotate(-90 300.7 57.6)">6</text>
<text x="79.8" y="65.3" transform="rotate(-90 79.8 65.3)">5</text>
<text x="82.3" y="65.3" transform="rotate(-90 82.3 65.3)">4</text>
<text x="280.2" y="68.3">8</text>
<text x="315.7" y="70.9">1</text>
<text x="315.7" y="68.3">2</text>
<text x="110.2" y="74.1" transform="rotate(-90 110.2 74.1)">2</text>
<text x="112.8" y="74.1" transform="rotate(-90 112.8 74.1)">3</text>
<text x="115.3" y="74.1" transform="rotate(-90 115.3 74.1)">4</text>
<text x="251" y="73.4">1</text>
<text x="258.6" y="73.4">2</text>
<text x="280.2" y="74.7">4</text>
<text x="280.2" y="77.2">5</text>
<text x="315.3" y="75.9">19</text>
<text x="315.3" y="73.4">20</text>
<text x="112.8" y="81.8" transform="rotate(-90 112.8 81.8)">1</text>
<text x="251" y="78.5">3</text>
<text x="258.6" y="78.5">4</text>
<text x="279.7" y="81">17</text>
<text x="279.7" y="83.6">18</text>
<text x="315.3" y="81">13</text>
<text x="315.3" y="83.6">14</text>
<text x="10.4" y="85.6">B</text>
<text x="279.7" y="86.1">15</text>
<text x="279.7" y="88.6">16</text>
<text x="315.3" y="86.1">11</text>
<text x="315.7" y="88.6">9</text>
<text x="420.2" y="85.6">B</text>
<text x="295.7" y="99.5" transform="rotate(-90 295.7 99.5)">3</text>
<text x="300.7" y="100" transform="rotate(-90 300.7 100)">12</text>
<text x="58.7" y="122.9">21</text>
<text x="58.7" y="125.5">27</text>
<text x="59.2" y="120.4">5</text>
<text x="58.7" y="128">28</text>
<text x="93.5" y="131.8">4</text>
<text x="10.4" y="135.6">C</text>
<text x="59.2" y="133.1">1</text>
<text x="59.2" y="135.6">2</text>
<text x="93" y="136.9">25</text>
<text x="93.5" y="134.4">3</text>
<text x="170.5" y="135.6">13</text>
<text x="420.2" y="135.6">C</text>
<text x="58.7" y="140.7">17</text>
<text x="58.7" y="143.3">22</text>
<text x="93.5" y="142">7</text>
<text x="171" y="142">1</text>
<text x="171" y="138.2">5</text>
<text x="268.8" y="142">1</text>
<text x="376.7" y="142">1</text>
<text x="58.7" y="148.3">23</text>
<text x="93" y="147.1">24</text>
<text x="93.5" y="144.5">6</text>
<text x="170.5" y="148.3">16</text>
<text x="171" y="144.5">2</text>
<text x="193.3" y="148.3">14</text>
<text x="193.8" y="144.5">3</text>
<text x="268.8" y="149.6">2</text>
<text x="268.8" y="147.1">3</text>
<text x="360.2" y="145.8">1</text>
<text x="367.8" y="145.8">2</text>
<text x="376.7" y="149.6">2</text>
<text x="376.7" y="147.1">3</text>
<text x="58.7" y="154.7">26</text>
<text x="93" y="154.7">12</text>
<text x="93" y="152.1">13</text>
<text x="170.5" y="150.9">15</text>
<text x="171" y="156">8</text>
<text x="193.3" y="156">11</text>
<text x="193.8" y="152.1">6</text>
<text x="360.2" y="150.9">3</text>
<text x="367.8" y="150.9">4</text>
<text x="58.7" y="157.2">18</text>
<text x="93" y="157.2">20</text>
<text x="171" y="158.5">7</text>
<text x="275.3" y="156.7" transform="rotate(-90 275.3 156.7)">4</text>
<text x="277.9" y="156.7" transform="rotate(-90 277.9 156.7)">5</text>
<text x="383.3" y="156.7" transform="rotate(-90 383.3 156.7)">4</text>
<text x="385.8" y="156.7" transform="rotate(-90 385.8 156.7)">5</text>
<text x="58.7" y="163.6">10</text>
<text x="58.7" y="166.1">11</text>
<text x="93" y="164.8">15</text>
<text x="93" y="162.3">16</text>
<text x="93" y="167.4">19</text>
<text x="170.5" y="164.8">10</text>
<text x="171" y="162.3">9</text>
<text x="60.5" y="173.7">8</text>
<text x="185.2" y="170.7" transform="rotate(-90 185.2 170.7)">4</text>
<text x="187.7" y="171.1" transform="rotate(-90 187.7 171.1)">12</text>
<text x="375.4" y="173.7">1</text>
<text x="277.6" y="177.5">1</text>
<text x="285.3" y="177.5">2</text>
<text x="294.8" y="176.3">1</text>
<text x="294.8" y="178.8">2</text>
<text x="358.9" y="177.5">1</text>
<text x="366.5" y="177.5">2</text>
<text x="375.4" y="178.8">3</text>
<text x="10.4" y="185.6">D</text>
<text x="75.9" y="182.2" transform="rotate(-90 75.9 182.2)">PAD</text>
<text x="277.6" y="182.6">3</text>
<text x="285.3" y="182.6">4</text>
<text x="294.8" y="181.4">3</text>
<text x="294.8" y="183.9">4</text>
<text x="358.9" y="182.6">3</text>
<text x="366.5" y="182.6">4</text>
<text x="375.4" y="181.4">2</text>
<text x="420.2" y="185.6">D</text>
<text x="382" y="188.4" transform="rotate(-90 382 188.4)">4</text>
<text x="384.6" y="188.4" transform="rotate(-90 384.6 188.4)">5</text>
<text x="109" y="215.1" transform="rotate(-90 109 215.1)">8</text>
<text x="99.8" y="218.2">1</text>
<text x="99.8" y="220.7">2</text>
<text x="117.6" y="218.2">5</text>
<text x="117.6" y="220.7">6</text>
<text x="99.8" y="223.3">3</text>
<text x="109" y="227.8" transform="rotate(-90 109 227.8)">4</text>
<text x="117.6" y="223.3">7</text>
<text x="10.4" y="235.6">E</text>
<text x="420.2" y="235.6">E</text>
<text x="35" y="269">1</text>
<text x="85" y="269">2</text>
<text x="135" y="269">3</text>
<text x="185" y="269">4</text>
<text x="235" y="269">5</text>
<text x="285" y="269">6</text>
<text x="335" y="269">7</text>
<text x="385" y="269">8</text>
</g>
<g font-size="1.8" fill="#008484">
<text x="294.2" y="38.2">+3V3</text>
<text x="81" y="47">USB_B</text>
<text x="83" y="44.7">J5</text>
<text x="116.2" y="45.1">Ferrite_Bead_Small</text>
<text x="131.7" y="47.7">FB1</text>
<text x="142.7" y="47.1">VBUS</text>
<text x="253.2" y="44.6">VBUS</text>
<text x="305" y="42.6">4.7uF</text>
<text x="308.3" y="46.4">C34</text>
<text x="81.7" y="51.4">VBUS</text>
<text x="147.9" y="51.5">PWR_FLAG</text>
<text x="249.4" y="51.4">22.1k</text>
<text x="251.7" y="53.9">R52</text>
<text x="305" y="52.8">0.1uF</text>
<text x="308.3" y="48.9">C35</text>
<text x="84.3" y="56.5">D+</text>
<text x="130.9" y="56.7">C27</text>
<text x="131.1" y="59">120uF</text>
<text x="141" y="56.7">C28</text>
<text x="141.1" y="59">0.1uF</text>
<text x="249.4" y="59">47.5k</text>
<text x="311.9" y="57.2">GND</text>
<text x="80.6" y="62.5" transform="rotate(-90 80.6 62.5)">Shield</text>
<text x="83.2" y="62.5" transform="rotate(-90 83.2 62.5)">GND</text>
<text x="86.9" y="61.6">EMI_Filter_CommonMode</text>
<text x="102.6" y="64.2">FL1</text>
<text x="136.5" y="65.5">Ferrite_Bead_Small</text>
<text x="251.7" y="61.5">R53</text>
<text x="301.6" y="64.4" transform="rotate(-90 301.6 64.4)">VDD</text>
<text x="113.5" y="68.7">VBUS</text>
<text x="131.7" y="70.5">FB2</text>
<text x="253.2" y="69.8">GND</text>
<text x="284.2" y="69.2">VBUS</text>
<text x="296.5" y="67.5" transform="rotate(-90 296.5 67.5)">VREGIN</text>
<text x="301.4" y="71.8">GPIO1/RS485</text>
<text x="303.1" y="69.2">GPIO0/CLK</text>
<text x="325.4" y="71.7">R55</text>
<text x="118.4" y="77">D2</text>
<text x="126.4" y="73.7">GND</text>
<text x="136.6" y="73.7">GND</text>
<text x="284.2" y="75.6">D+</text>
<text x="303.2" y="76.8">GPIO3/RXT</text>
<text x="303.4" y="74.3">GPIO2/TXT</text>
<text x="325.6" y="76.8">390R</text>
<text x="325.6" y="74.2">390R</text>
<text x="118.7" y="79.3">SP0503BAHT</text>
<text x="236.8" y="80.7">EMI_Filter_CommonMode</text>
<text x="253.7" y="83.2">FL2</text>
<text x="284.2" y="81.9">RXD</text>
<text x="304.8" y="81.9">WAKEUP</text>
<text x="325.4" y="79.3">R56</text>
<text x="341.7" y="81.8">LED</text>
<text x="341.8" y="79.3">D3</text>
<text x="356.1" y="81.9">LED</text>
<text x="356.2" y="79.6">D4</text>
<text x="111.2" y="87.6">GND</text>
<text x="284.2" y="87">CTS</text>
<text x="284.2" y="89.5">RTS</text>
<text x="284.2" y="84.5">TXD</text>
<text x="304.1" y="87">SUSPEND</text>
<text x="304.1" y="84.5">SUSPEND</text>
<text x="309.1" y="89.5">RST</text>
<text x="321.7" y="89.5">1k</text>
<text x="337.2" y="88.6" transform="rotate(-90 337.2 88.6)">10k</text>
<text x="339.4" y="89.6">R57</text>
<text x="344.9" y="88.9">GND</text>
<text x="351.2" y="88.9">GND</text>
<text x="296.5" y="95.5" transform="rotate(-90 296.5 95.5)">GND</text>
<text x="301.6" y="95.5" transform="rotate(-90 301.6 95.5)">GND</text>
<text x="320.3" y="92">R54</text>
<text x="326.8" y="92.1">+3V3</text>
<text x="305.4" y="99.7">CP2102N-A02-GQFN20</text>
<text x="334.7" y="96.5">GND</text>
<text x="294.1" y="106.7">GND GND</text>
<text x="303.7" y="102.3">U9</text>
<text x="51.6" y="111.9">+3V3</text>
<text x="62.5" y="123.8">VCC_D</text>
<text x="62.5" y="121.3">VCC_A</text>
<text x="62.5" y="126.4">VCC</text>
<text x="62.5" y="128.9">VREG</text>
<text x="120.2" y="127.1">+3V3</text>
<text x="155" y="127.1">+5V</text>
<text x="181.8" y="130.2">U8</text>
<text x="62.5" y="136.5">D+</text>
<text x="86.4" y="137.8">OVR1</text>
<text x="86.6" y="132.7">DD+1</text>
<text x="87.1" y="135.3">DD-1</text>
<text x="126.5" y="135.4">R46</text>
<text x="126.5" y="137.7">10K</text>
<text x="134.1" y="135.4">R49</text>
<text x="134.1" y="137.7">10K</text>
<text x="141.8" y="135.4">R50</text>
<text x="141.8" y="137.7">10K</text>
<text x="149.4" y="135.4">R51</text>
<text x="149.4" y="137.7">10K</text>
<text x="158.8" y="135.3">C29</text>
<text x="158.9" y="137.6">0.1uF</text>
<text x="175" y="136.5">VIN_AB</text>
<text x="176.9" y="132.8">MIC2027-2BM</text>
<text x="39" y="141.1">+3V3</text>
<text x="48.5" y="139">R42</text>
<text x="50.1" y="141.5">10k</text>
<text x="62.5" y="141.6">RESET</text>
<text x="86.6" y="142.9">DD+2</text>
<text x="158.1" y="141.7">GND</text>
<text x="175" y="142.9">FLGA</text>
<text x="175" y="139.1">VIN_CD</text>
<text x="251.1" y="139.1">FB5</text>
<text x="259.2" y="138.5">PWR_FLAG</text>
<text x="271.5" y="142.9">VBUS</text>
<text x="332.3" y="139.1">FB9</text>
<text x="364.6" y="138.5">PWR_FLAG</text>
<text x="379.5" y="142.9">VBUS</text>
<text x="40" y="149.3">GND</text>
<text x="49" y="149.1">100k</text>
<text x="62.5" y="144.1">SELFPWR</text>
<text x="62.5" y="149.2">GANG</text>
<text x="86.4" y="148">OVR2</text>
<text x="87.1" y="145.4">DD-2</text>
<text x="175" y="149.2">FLGB</text>
<text x="175" y="145.4">EN_A</text>
<text x="185.8" y="149.2">OUTB</text>
<text x="185.8" y="145.4">OUTA</text>
<text x="250.3" y="148.1">C31</text>
<text x="260.4" y="148.1">C33</text>
<text x="271.5" y="148">D+</text>
<text x="281.6" y="148.3">J6</text>
<text x="331.5" y="148.1">C37</text>
<text x="341.7" y="148.1">C39</text>
<text x="379.5" y="148">D+</text>
<text x="389.6" y="148.3">J9</text>
<text x="48.5" y="151.7">R43</text>
<text x="62.5" y="155.6">PWR/I2C_SDA</text>
<text x="86.6" y="153">DD+3</text>
<text x="87.1" y="155.6">DD-3</text>
<text x="175" y="151.8">EN_B</text>
<text x="185.8" y="153">OUTC</text>
<text x="250.4" y="150.4">120uF</text>
<text x="260.5" y="150.4">0.1uF</text>
<text x="276.2" y="153.9" transform="rotate(-90 276.2 153.9)">GND</text>
<text x="278.8" y="153.9" transform="rotate(-90 278.8 153.9)">Shield</text>
<text x="281.4" y="150.6">USB_A</text>
<text x="331.7" y="150.4">120uF</text>
<text x="341.8" y="150.4">0.1uF</text>
<text x="353.6" y="153.1">EMI_Filter_CommonMode</text>
<text x="362.9" y="155.6">FL5</text>
<text x="384.2" y="153.9" transform="rotate(-90 384.2 153.9)">GND</text>
<text x="386.7" y="153.9" transform="rotate(-90 386.7 153.9)">Shield</text>
<text x="389.4" y="150.6">USB_A</text>
<text x="62.5" y="158.1">TEST/I2C_SCL</text>
<text x="86.4" y="158.1">OVR3</text>
<text x="175" y="159.4">EN_C</text>
<text x="175" y="156.8">FLGC</text>
<text x="185.8" y="156.8">OUTD</text>
<text x="251.1" y="162">FB6</text>
<text x="255.9" y="156.9">Ferrite_Bead_Small</text>
<text x="331.9" y="162">FB10</text>
<text x="337.2" y="156.9">Ferrite_Bead_Small</text>
<text x="62.5" y="164.5">XIN</text>
<text x="62.5" y="167">XOUT</text>
<text x="86.6" y="163.2">DD+4</text>
<text x="87.1" y="165.7">DD-4</text>
<text x="175" y="165.7">EN_D</text>
<text x="175" y="163.2">FLGD</text>
<text x="186.1" y="166.6" transform="rotate(-90 186.1 166.6)">GND</text>
<text x="188.6" y="166.6" transform="rotate(-90 188.6 166.6)">GND</text>
<text x="245.8" y="165.1">GND</text>
<text x="256" y="165.1">GND</text>
<text x="327.1" y="165.1">GND</text>
<text x="337.3" y="165.1">GND</text>
<text x="86.4" y="168.3">OVR4</text>
<text x="249.8" y="170.9">FB3</text>
<text x="279.5" y="170.3">PWR_FLAG</text>
<text x="331.1" y="170.9">FB7</text>
<text x="364.6" y="170.3">PWR_FLAG</text>
<text x="42.5" y="174.7">GND</text>
<text x="51.1" y="177.1">R44</text>
<text x="51.2" y="174.5">650R</text>
<text x="63.8" y="174.6">RREF</text>
<text x="76.8" y="177.5" transform="rotate(-90 76.8 177.5)">GND</text>
<text x="178.4" y="175.9">GND</text>
<text x="249" y="179.9">C30</text>
<text x="259.2" y="179.9">C32</text>
<text x="300.7" y="180">J7</text>
<text x="330.3" y="179.9">C36</text>
<text x="340.4" y="179.9">C38</text>
<text x="378.2" y="174.6">VBUS</text>
<text x="378.2" y="179.7">D+</text>
<text x="249.2" y="182.2">120uF</text>
<text x="259.3" y="182.2">0.1uF</text>
<text x="264.7" y="184.8">EMI_Filter_CommonMode</text>
<text x="301" y="182.3">To Keyboard</text>
<text x="330.5" y="182.2">120uF</text>
<text x="340.5" y="182.2">0.1uF</text>
<text x="352.4" y="184.8">EMI_Filter_CommonMode</text>
<text x="382.9" y="185.7" transform="rotate(-90 382.9 185.7)">GND</text>
<text x="385.4" y="185.7" transform="rotate(-90 385.4 185.7)">Shield</text>
<text x="388.1" y="182.3">USB_A</text>
<text x="388.3" y="180">J8</text>
<text x="39.1" y="189.1">12MHz</text>
<text x="40.8" y="186.7">Y2</text>
<text x="74.4" y="188">GND</text>
<text x="254.6" y="188.6">Ferrite_Bead_Small</text>
<text x="280.4" y="187.4">FL3</text>
<text x="335.9" y="188.6">Ferrite_Bead_Small</text>
<text x="361.6" y="187.4">FL4</text>
<text x="38.2" y="196.4">C24</text>
<text x="50.9" y="196.4">C25</text>
<text x="244.6" y="196.8">GND</text>
<text x="249.8" y="193.7">FB4</text>
<text x="254.7" y="196.8">GND</text>
<text x="325.8" y="196.8">GND</text>
<text x="331.1" y="193.7">FB8</text>
<text x="336" y="196.8">GND</text>
<text x="38.2" y="198.7">20p</text>
<text x="50.9" y="198.7">20p</text>
<text x="99.3" y="203.8">C26</text>
<text x="107.5" y="198.2">+3V3</text>
<text x="33.7" y="207">GND</text>
<text x="46.4" y="207">GND</text>
<text x="98.2" y="206.3">0.1uF</text>
<text x="121.2" y="208.6" transform="rotate(-90 121.2 208.6)">R45</text>
<text x="123.7" y="208.5" transform="rotate(-90 123.7 208.5)">10k</text>
<text x="126.3" y="208.6" transform="rotate(-90 126.3 208.6)">R47</text>
<text x="128.8" y="208.5" transform="rotate(-90 128.8 208.5)">10k</text>
<text x="103.6" y="213.4">GND</text>
<text x="110.6" y="211.5">U7</text>
<text x="111.2" y="214">24LC02</text>
<text x="138.6" y="215.3">TP3</text>
<text x="138.6" y="212.8">TP2</text>
<text x="102.1" y="219.1">A0</text>
<text x="102.1" y="221.6">A1</text>
<text x="109.9" y="220.1" transform="rotate(-90 109.9 220.1)">VCC</text>
<text x="112.6" y="219.1">SDA</text>
<text x="112.8" y="221.6">SCL</text>
<text x="146.9" y="217.3">+3V3</text>
<text x="102.1" y="224.2">A2</text>
<text x="109.9" y="225.6" transform="rotate(-90 109.9 225.6)">GND</text>
<text x="113.5" y="224.2">WP</text>
<text x="126.4" y="224.2">DNP</text>
<text x="126.6" y="226.7">R48</text>
<text x="94.7" y="234.9">GND</text>
<text x="107.4" y="234.9">GND</text>
<text x="120.1" y="234.9">GND</text>
</g>
<g font-size="1.8">
<text x="336.5" y="46.7">SUSPEND_SENSE</text>
<text x="336.5" y="51.8">RXD</text>
<text x="336.5" y="49.3">TXD</text>
<text x="115.3" y="59.4">DIN_N</text>
<text x="115.4" y="54.4">DIN_P</text>
<text x="261.6" y="55.6">VBUS_SENSE</text>
<text x="240" y="73.4">D1P</text>
<text x="265.4" y="77.2">D_MLC_N</text>
<text x="265.4" y="74.7">D_MLC_P</text>
<text x="240" y="78.5">D1N</text>
<text x="265.4" y="81">RXD</text>
<text x="265.4" y="83.6">TXD</text>
<text x="321" y="83.6">SUSPEND_SENSE</text>
<text x="107.1" y="131.8">D1P</text>
<text x="36.8" y="133.1">DIN_N</text>
<text x="36.8" y="135.6">DIN_P</text>
<text x="107" y="134.4">D1N</text>
<text x="107.1" y="142">D2P</text>
<text x="236.2" y="142">VBUS_A</text>
<text x="317.5" y="142">VBUS_C</text>
<text x="107" y="144.5">D2N</text>
<text x="208.7" y="148.3">VBUS_B</text>
<text x="208.7" y="144.5">VBUS_A</text>
<text x="349.2" y="145.8">D3P</text>
<text x="36.8" y="154.7">EEPROM_SDA</text>
<text x="107" y="154.7">D3N</text>
<text x="107.1" y="152.1">D3P</text>
<text x="208.7" y="156">VBUS_D</text>
<text x="208.7" y="152.1">VBUS_C</text>
<text x="349.2" y="150.9">D3N</text>
<text x="36.8" y="157.2">EEPROM_SCL</text>
<text x="36.8" y="163.6">XIN</text>
<text x="36.8" y="166.1">XOUT</text>
<text x="107" y="164.8">D4N</text>
<text x="107.1" y="162.3">D4P</text>
<text x="234.9" y="173.7">VBUS_B</text>
<text x="316.2" y="173.7">VBUS_D</text>
<text x="266.7" y="177.5">D2P</text>
<text x="348" y="177.5">D4P</text>
<text x="266.7" y="182.6">D2N</text>
<text x="348" y="182.6">D4N</text>
<text x="30.5" y="186.4">XIN</text>
<text x="48.4" y="186.4">XOUT</text>
<text x="132.4" y="218.2">EEPROM_SDA</text>
<text x="132.6" y="220.7">EEPROM_SCL</text>
</g>
<g font-size="1.8" fill="#848400">
<text x="359.7" y="47.6">SUSPEND_SENSE</text>
<text x="359.7" y="50.2">TXD</text>
<text x="359.7" y="52.7">RXD</text>
</g>
<text font-size="1.8" fill="#0000c2" x="171.4" y="180.1">500mA per channel max</text>
<g font-size="1.7" fill="#0000c2">
<text x="281.9" y="153.9">To Rear USB</text>
<text x="281.9" y="156">(Power Only)</text>
<text x="389.9" y="153.4">To Panel USB 1</text>
<text x="388.6" y="185.2">To Panel USB 2</text>
</g>
</svg>
